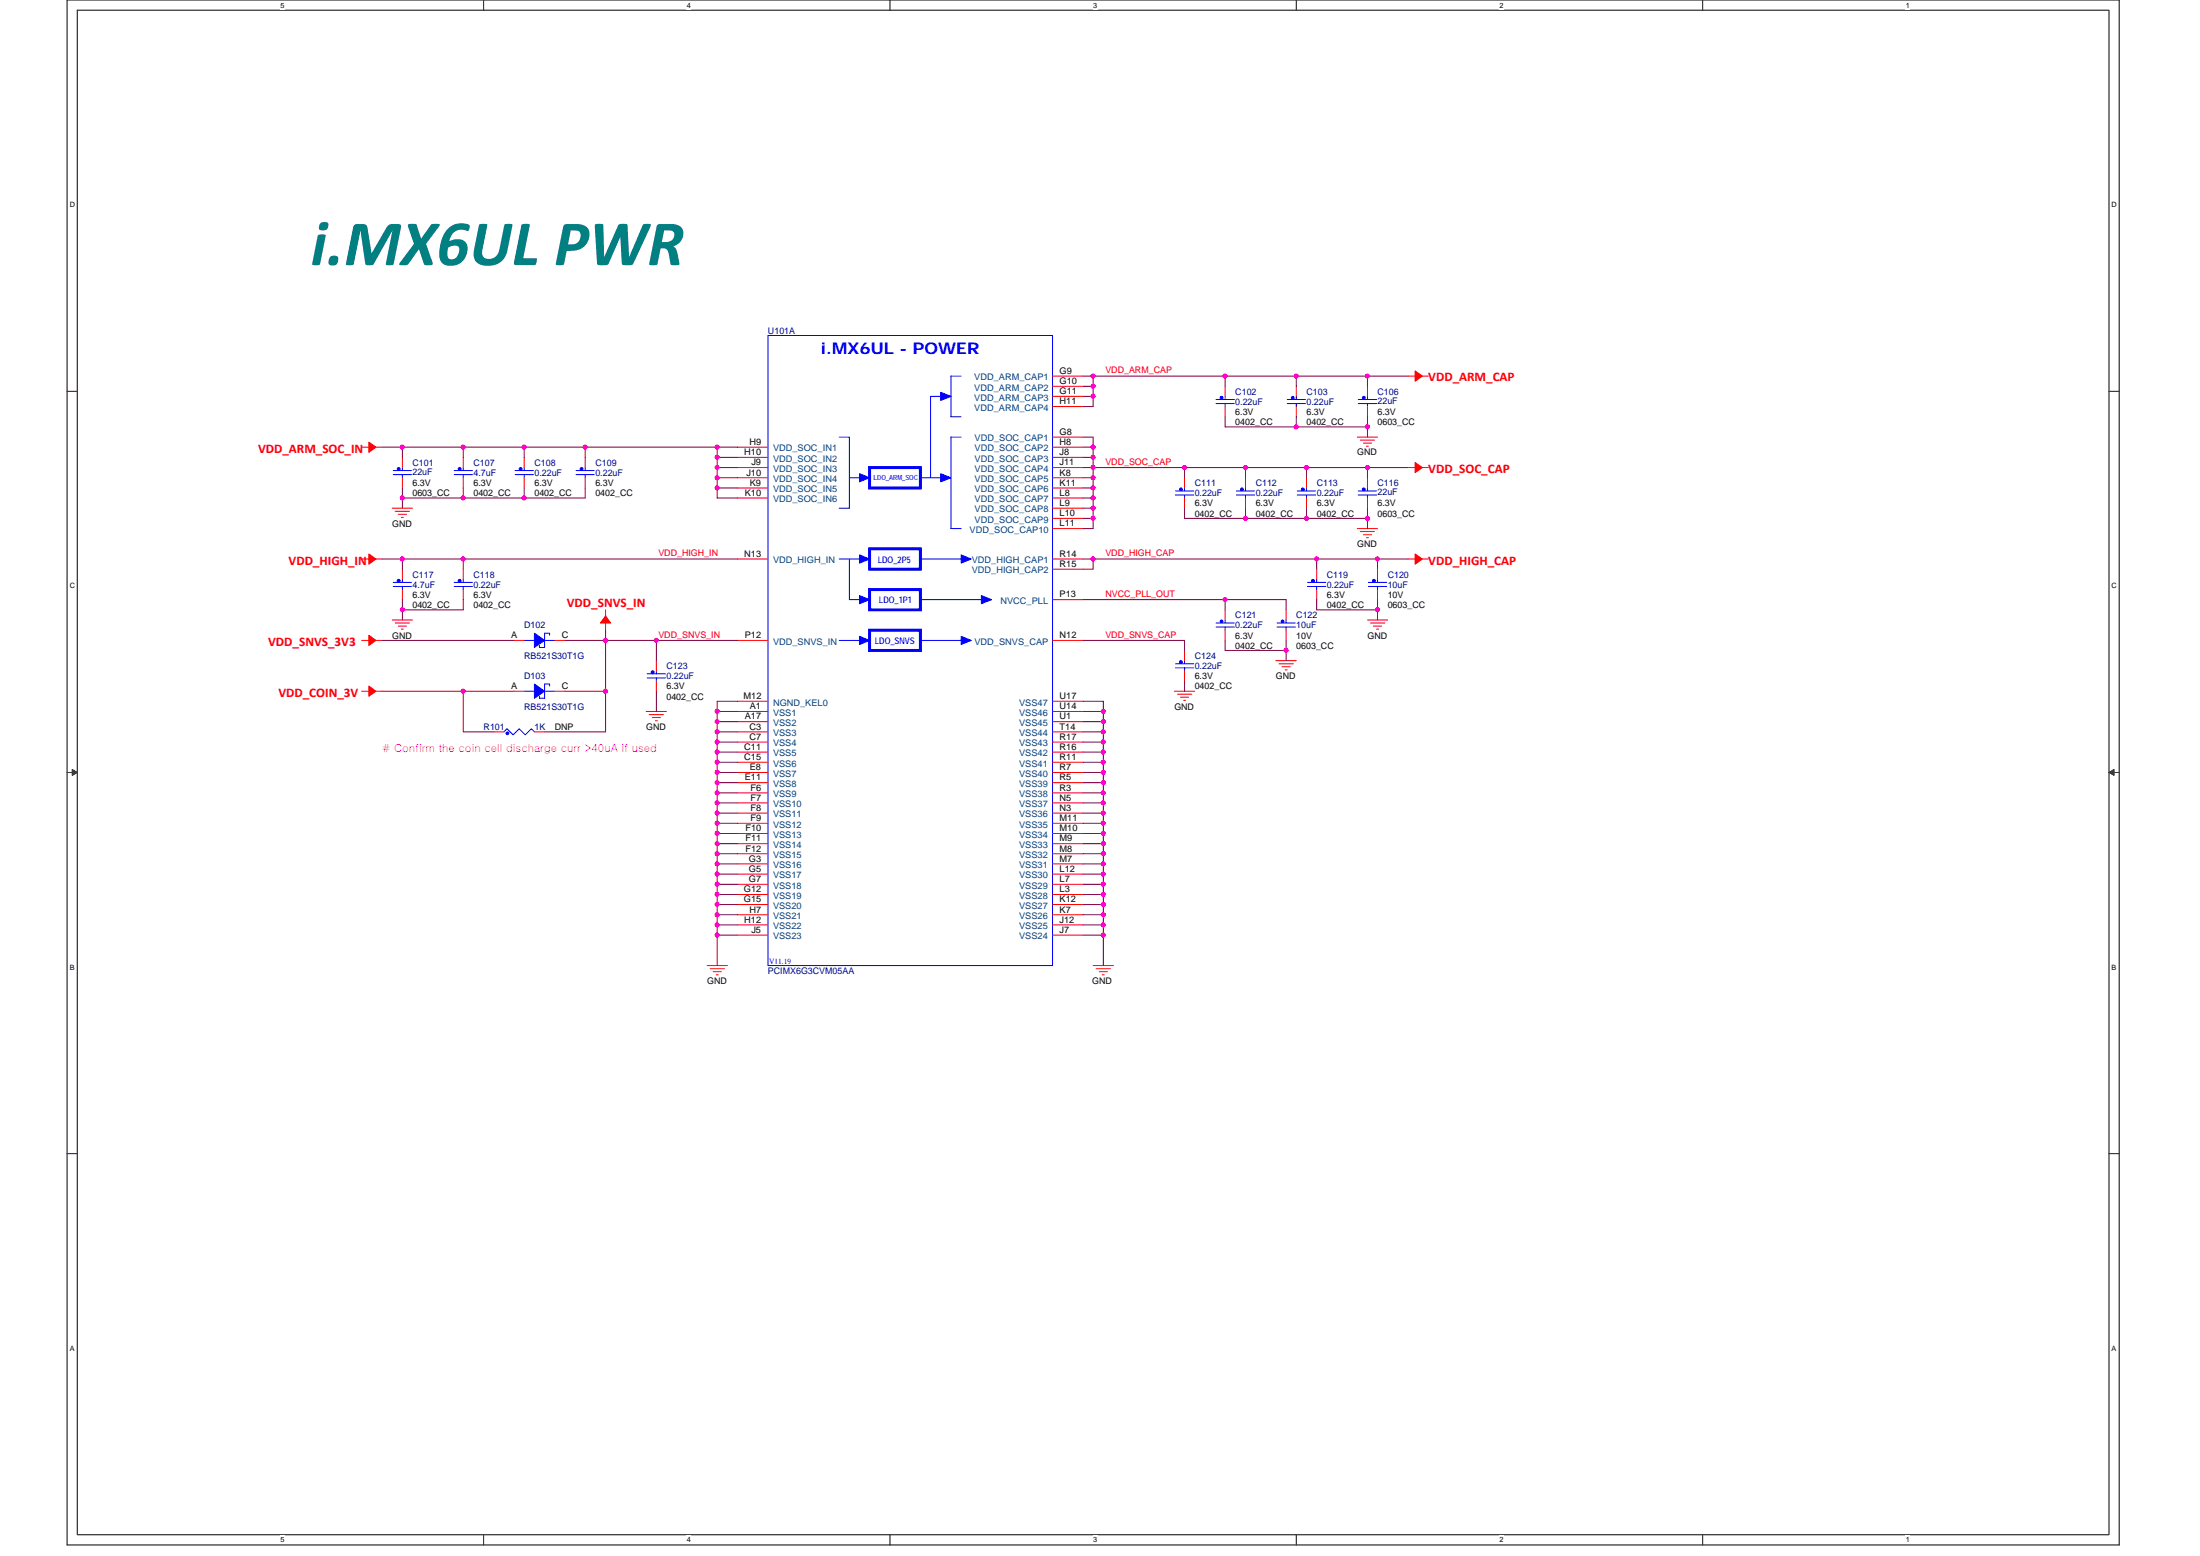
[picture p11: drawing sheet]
<svg xmlns="http://www.w3.org/2000/svg" width="297mm" height="210mm" viewBox="0 0 297 210" stroke-linecap="round" stroke-linejoin="round" font-family="sans-serif">
<path d="M9.1 0h277v208.5h-277zM10.4 1.4h274.4v205.7h-274.4z" fill="none" stroke="#000" stroke-width=".14"/>
<g fill="#fff">
<path d="M37.9 .1h.5v1.1h-.5z"/>
<path d="M37.9 207.3h.5v1.1h-.5z"/>
</g>
<path d="M65.3 0v1.4M65.3 207.1v1.4" fill="none" stroke="#000" stroke-width=".14"/>
<g fill="#fff">
<path d="M92.7 .1h.6v1.1h-.6z"/>
<path d="M92.7 207.3h.6v1.1h-.6z"/>
</g>
<path d="M120.2 0v1.4M120.2 207.1v1.4" fill="none" stroke="#000" stroke-width=".14"/>
<g fill="#fff">
<path d="M147.6 .1h.5v1.1h-.5z"/>
<path d="M147.6 207.3h.5v1.1h-.5z"/>
</g>
<path d="M175 0v1.4M175 207.1v1.4" fill="none" stroke="#000" stroke-width=".14"/>
<g fill="#fff">
<path d="M202.5 .1h.5v1.1h-.5z"/>
<path d="M202.5 207.3h.5v1.1h-.5z"/>
</g>
<path d="M229.9 0v1.4M229.9 207.1v1.4" fill="none" stroke="#000" stroke-width=".14"/>
<g fill="#fff">
<path d="M257.3 .1h.6v1.1h-.6z"/>
<path d="M257.3 207.3h.6v1.1h-.6z"/>
<path d="M9.4 27.1h.7v1.1h-.7z"/>
<path d="M285.1 27.1h.7v1.1h-.7z"/>
<path d="M9.4 78.5h.7v1.1h-.7z"/>
<path d="M285.1 78.5h.7v1.1h-.7z"/>
</g>
<path d="M9.1 52.8h1.3M284.8 52.8h1.3" fill="none" stroke="#000" stroke-width=".14"/>
<g fill="#fff">
<path d="M9.4 130h.7v1.1h-.7z"/>
<path d="M285.1 130h.7v1.1h-.7z"/>
</g>
<path d="M9.1 104.2h1.3M284.8 104.2h1.3" fill="none" stroke="#000" stroke-width=".14"/>
<path d="M9.8 103.8l.6 .4-.6 .4zM284.8 104.2l.6-.4v.8z" fill="#000" stroke="#000" stroke-width=".14"/>
<g fill="#fff">
<path d="M9.4 181.4h.7v1.1h-.7z"/>
<path d="M285.1 181.4h.7v1.1h-.7z"/>
</g>
<path d="M9.1 155.7h1.3M284.8 155.7h1.3" fill="none" stroke="#000" stroke-width=".14"/>
<g fill="none" stroke="#f00" stroke-width=".14">
<path d="M142.1 50.8h4.1M142.1 52.1h4.1M142.1 53.5h4.1M142.1 54.9h4.1M142.1 59h4.1M165.4 52.1v1.4M165.4 54.9v1.3M175 52.1v1.4M175 54.9v1.3M183.3 59h2.7M183.7 59.4h1.9M184.1 59.8h1.1"/>
<path d="M184.6 52.1v1.4M184.6 54.9v1.3M190.1 50.8h1M191.3 50.8h1.5M48.8 60.3h1.6M48.8 75.4h1.6M50.6 60.3h1M50.6 75.4h1M53 68.6h2.7M53.4 69h1.9M53.8 69.4h1.1M54.2 69.8h.3"/>
<path d="M54.3 61.7v1.4M54.3 64.5v1.3M54.3 76.8v1.4M54.3 79.6v1.3M62.5 61.7v1.4M62.5 64.5v1.3M62.5 76.8v1.4M62.5 79.6v1.3M70.8 61.7v1.4M70.8 64.5v1.3M79 61.7v1.4M79 64.5v1.3"/>
<path d="M99.6 67.2h4.1M99.6 61.7h4.1M99.6 65.8h4.1M99.6 63.1h4.1M99.6 75.4h4.1M99.6 64.5h4.1M99.6 60.3h4.1M142.1 60.3h4.1M142.1 61.7h4.1M142.1 64.5h4.1M142.1 75.4h4.1M142.1 67.2h4.1"/>
<path d="M142.1 68.6h4.1M142.1 70h4.1M142.1 63.1h4.1M142.1 71.3h4.1M142.1 65.8h4.1M142.1 76.8h4.1M159.9 64.5v1.3M159.9 67.2v1.4M168.2 64.5v1.3M168.2 67.2v1.4M176.4 64.5v1.3M176.4 67.2v1.4"/>
<path d="M177.8 76.8v1.4M177.8 79.6v1.3M183.3 71.3h2.7M183.7 71.7h1.9M184.1 72.2h1.1M184.5 60.2h.3M184.5 72.6h.3M184.6 64.5v1.3M184.6 67.2v1.4M186 76.8v1.4M186 79.6v1.3M190.1 63.1h1"/>
<path d="M190.1 75.4h1M191.3 63.1h1.5M191.3 75.4h1.5M48.8 86.4h1.6M48.8 93.3h1.6M50.6 86.4h1M50.6 93.3h1M53 83.7h2.7M53.4 84.1h1.9M53.8 84.5h1.1M54.2 84.9h.3M66.7 98.8h1.3"/>
<path d="M69.4 93.3h1.4M69.4 86.4h1.4M72.2 98.8h1.3M74.9 93.3h1.4M74.9 86.4h1.4M81.8 84.1v.9M81.8 82.3v1.5M87.2 96h2.8M87.6 96.4h2M88.1 96.8h1.1M88.5 97.3h.2M88.6 89.2v1.3"/>
<path d="M88.6 91.9v1.4M99.6 96h4.1M99.6 98.8h4.1M99.6 97.4h4.1M99.6 86.4h4.1M99.6 94.6h4.1M142.1 97.4h4.1M142.1 80.9h4.1M142.1 98.8h4.1M142.1 96h4.1M142.1 94.6h4.1M142.1 86.4h4.1"/>
<path d="M158.6 93.3h2.7M159 93.7h1.9M159.4 94.1h1.1M159.8 94.5h.3M159.9 87.8v1.4M159.9 90.5v1.4M165.4 82.3v1.4M165.4 85v1.4M172.3 89.2h2.7M172.7 89.6h1.9M173.1 90h1.1M173.5 90.4h.3"/>
<path d="M173.6 82.3v1.4M173.6 85v1.4M184.6 83.7h2.8M185 84.1h2M185.4 84.5h1.1M185.9 84.9h.2M99.6 116.6h4.1M99.6 100.1h4.1M99.6 108.4h4.1M99.6 119.3h4.1M99.6 109.7h4.1M99.6 111.1h4.1"/>
<path d="M99.6 112.5h4.1M99.6 101.5h4.1M99.6 113.9h4.1M99.6 115.2h4.1M99.6 102.9h4.1M99.6 118h4.1M99.6 107h4.1M99.6 104.2h4.1M99.6 105.6h4.1M142.1 109.7h4.1M142.1 107h4.1M142.1 108.4h4.1"/>
<path d="M142.1 105.6h4.1M142.1 119.3h4.1M142.1 116.6h4.1M142.1 104.2h4.1M142.1 115.2h4.1M142.1 113.9h4.1M142.1 112.5h4.1M142.1 111.1h4.1M142.1 102.9h4.1M142.1 118h4.1M142.1 101.5h4.1M142.1 100.1h4.1"/>
<path d="M95.5 130.3h2.7M95.9 130.7h1.9M96.3 131.1h1.1M96.7 131.6h.3M99.6 126.2h4.1M99.6 123.4h4.1M99.6 120.7h4.1M99.6 124.8h4.1M99.6 122.1h4.1M142.1 120.7h4.1M142.1 124.8h4.1M142.1 122.1h4.1"/>
<path d="M142.1 126.2h4.1M142.1 123.4h4.1M147.6 130.3h2.7M148 130.7h1.9M148.4 131.1h1.1M148.8 131.6h.3"/>
</g>
<g fill="#f00" stroke="#f00" stroke-width=".14">
<path d="M49.8 59.7l1 .6-1 .7z" fill-rule="evenodd"/>
<path d="M49.8 74.8l1 .6-1 .7z" fill-rule="evenodd"/>
<path d="M49.8 85.7l1 .7-1 .7z" fill-rule="evenodd"/>
<path d="M191.1 50.1l.9 .7-.9 .6z" fill-rule="evenodd"/>
<path d="M191.1 62.4l.9 .7-.9 .7z" fill-rule="evenodd"/>
<path d="M191.1 74.8l.9 .6-.9 .7z" fill-rule="evenodd"/>
<path d="M81.8 83.1l.6 1h-1.3z" fill-rule="evenodd"/>
<path d="M49.8 92.6l1 .7-1 .7z" fill-rule="evenodd"/>
</g>
<g fill="none" stroke="#00f" stroke-width=".14">
<path d="M103.7 45.3h38.4v85h-38.4zM113.3 59h1.4v9.6h-1.4M128.4 53.5h-2.8v11M129.8 50.8h-1.4v5.4h1.4M129.8 59h-1.4v12.3h1.4M164.2 54.5h2.5M164.2 53.9h2.5M165.4 53.5v.4M165.4 54.5v.4M173.8 54.5h2.5M173.8 53.9h2.5M175 53.5v.4"/>
<path d="M175 54.5v.4M183.4 54.5h2.5M183.4 53.9h2.5M184.6 53.5v.4M184.6 54.5v.4M53.1 64.1h2.5M53.1 63.5h2.5M53.1 79.1h2.5M53.1 78.6h2.5M54.3 64.1v.4M54.3 79.1v.5M54.3 63.1v.4"/>
<path d="M54.3 78.2v.4M61.3 64.1h2.5M61.3 63.5h2.5M61.3 79.1h2.5M61.3 78.6h2.5M62.5 64.1v.4M62.5 63.1v.4M62.5 79.1v.5M62.5 78.2v.4M69.6 64.1h2.4M69.6 63.5h2.4M70.8 64.1v.4"/>
<path d="M70.8 63.1v.4M77.8 64.1h2.4M77.8 63.5h2.4M79 64.1v.4M79 63.1v.4M113.3 75.4h4M114.7 64.5h2.7M114.7 75.4v5.5h2.7M124.3 75.4h6.7M124.3 64.5h4.1M158.7 66.8h2.5M158.7 66.3h2.5"/>
<path d="M159.9 66.8v.4M159.9 65.8v.5M166.9 66.8h2.5M166.9 66.3h2.5M168.2 66.8v.4M168.2 65.8v.5M175.2 66.8h2.4M175.2 66.3h2.4M176.4 66.8v.4M176.4 65.8v.5M176.5 79.1h2.5M176.5 78.6h2.5"/>
<path d="M177.8 79.1v.5M177.8 78.2v.4M183.4 66.8h2.5M183.4 66.3h2.5M184.6 65.8v.5M184.6 66.8v.4M184.8 79.1h2.4M184.8 78.6h2.4M186 79.1v.5M186 78.2v.4M68 98.8l.4-.5 .9 .9 .8-.9 .8 .9 .9-.9 .4 .5M70.8 93.3h1.4"/>
<path d="M70.8 86.4h1.4M73.5 93.3h1.4M73.5 86.4h1.4M74.2 92.6v-.3h-.7v1.9h-.7v-.2M74.2 85.7v-.3h-.7v2h-.7v-.3M87.4 91.5h2.4M87.4 90.9h2.4M88.6 91.5v.4M88.6 90.5v.4M113.3 86.4h4.1M124.3 80.9h9.6M124.3 86.4h6.8"/>
<path d="M158.7 90.1h2.5M158.7 89.6h2.5M159.9 90.1v.4M159.9 89.2v.4M164.2 84.6h2.5M164.2 84.1h2.5M165.4 83.7v.4M165.4 84.6v.4M172.4 84.6h2.5M172.4 84.1h2.5M173.6 83.7v.4M173.6 84.6v.4"/>
</g>
<g fill="#00f" stroke="#00f" stroke-width=".14">
<path d="M116.1 63.9l1.3 .6-1.3 .5z" fill-rule="evenodd"/>
<path d="M127 52.9l1.4 .6-1.4 .5z" fill-rule="evenodd"/>
<path d="M127 63.9l1.4 .6-1.4 .5z" fill-rule="evenodd"/>
<path d="M116.1 74.9l1.3 .5-1.3 .6z" fill-rule="evenodd"/>
<path d="M129.8 74.9l1.3 .5-1.3 .6z" fill-rule="evenodd"/>
<path d="M116.1 80.4l1.3 .5-1.3 .6z" fill-rule="evenodd"/>
<path d="M132.5 80.4l1.4 .5-1.4 .6z" fill-rule="evenodd"/>
<path d="M116.1 85.9l1.3 .5-1.3 .6z" fill-rule="evenodd"/>
<path d="M129.8 85.9l1.3 .5-1.3 .6z" fill-rule="evenodd"/>
<path d="M53.7 63.2h.3v.2h-.3z" fill-rule="evenodd"/>
<path d="M174.4 53.5h.3v.3h-.3z" fill-rule="evenodd"/>
<path d="M88 90.6h.3v.2h-.3z" fill-rule="evenodd"/>
<path d="M53.7 78.2h.3v.3h-.3z" fill-rule="evenodd"/>
<path d="M184 65.9h.3v.3h-.3z" fill-rule="evenodd"/>
<path d="M159.3 89.2h.3v.3h-.3z" fill-rule="evenodd"/>
<path d="M72.2 92.3l1.3 1-1.3 .9z" fill-rule="evenodd"/>
<path d="M164.8 53.5h.3v.3h-.3z" fill-rule="evenodd"/>
<path d="M72.2 85.4l1.3 1-1.3 1z" fill-rule="evenodd"/>
<path d="M177.1 78.2h.3v.3h-.3z" fill-rule="evenodd"/>
<path d="M175.8 65.9h.2v.3h-.2z" fill-rule="evenodd"/>
<circle cx="70.3" cy="63.3" r=".19"/>
<circle cx="159.4" cy="66" r=".19"/>
<circle cx="167.7" cy="66" r=".19"/>
<circle cx="164.9" cy="83.9" r=".19"/>
<circle cx="185.5" cy="78.4" r=".19"/>
<circle cx="173.2" cy="83.9" r=".19"/>
<circle cx="62.1" cy="63.3" r=".19"/>
<circle cx="78.5" cy="63.3" r=".19"/>
<circle cx="184.1" cy="53.7" r=".2"/>
<circle cx="62.1" cy="78.4" r=".19"/>
<circle cx="68.5" cy="99" r=".19"/>
</g>
<path d="M117.4 63.1h6.9v2.7h-6.9zM117.4 74.1h6.9v2.7h-6.9zM117.4 79.6h6.9v2.7h-6.9zM117.4 85h6.9v2.8h-6.9z" fill="none" stroke="#00f" stroke-width=".4"/>
<g fill="none" stroke="#800040" stroke-width=".14">
<path d="M146.2 53.5h1.4M146.2 59h1.4v2.7M146.2 50.8h1.4M146.2 52.1h1.4v1.4M147.6 50.8h17.8M147.6 50.8v1.3M147.6 53.5v1.4h-1.4M165.4 50.8h9.6M165.4 56.2v1.4h9.6M165.4 50.8v1.3M175 57.6h9.6M175 50.8h9.6"/>
<path d="M175 56.2v1.4M175 50.8v1.3M184.6 57.6v1.4M184.6 50.8v1.3M184.6 56.2v1.4M184.6 50.8h5.5M51.6 60.3h2.7M51.6 75.4h2.7M54.3 67.2h8.2M54.3 65.8v1.4M54.3 60.3h8.2M54.3 67.2v1.4"/>
<path d="M54.3 60.3v1.4M54.3 75.4h8.2M54.3 75.4v1.4M62.5 65.8v1.4M62.5 75.4h37.1M62.5 60.3h8.3M62.5 67.2h8.3M62.5 60.3v1.4M62.5 75.4v1.4M70.8 60.3h8.2M70.8 60.3v1.4M70.8 65.8v1.4"/>
<path d="M79 60.3v1.4M79 65.8v1.4h-8.2M79 60.3h17.8M96.8 63.1h2.8M96.8 64.5h2.8M96.8 65.8h2.8M96.8 61.7v1.4M96.8 63.1v1.4M96.8 64.5v1.3M96.8 65.8v1.4h2.8M96.8 60.3h2.8M96.8 61.7h2.8"/>
<path d="M96.8 60.3v1.4M146.2 65.8h1.4M146.2 67.2h1.4M146.2 68.6h1.4M146.2 70h1.4M146.2 63.1h1.4v1.4M146.2 60.3h1.4M146.2 64.5h1.4M146.2 75.4h1.4M146.2 61.7h1.4M147.6 61.7v1.4h12.3M147.6 65.8v1.4"/>
<path d="M147.6 67.2v1.4M147.6 68.6v1.4M147.6 70v1.3h-1.4M147.6 64.5v1.3M159.9 63.1h8.3M159.9 63.1v1.4M159.9 68.6v1.4h8.3M168.2 63.1h8.2M168.2 70h8.2M168.2 63.1v1.4M168.2 68.6v1.4M176.4 63.1v1.4"/>
<path d="M176.4 63.1h8.2M176.4 68.6v1.4M176.4 70h8.2M177.8 75.4h-30.2v1.4h-1.4M184.6 63.1v1.4M184.6 68.6v2.7M184.6 63.1h5.5M186 75.4h-8.2v1.4M190.1 75.4h-4.1v1.4M51.6 86.4h17.8M51.6 93.3h10.9M54.3 80.9v1.4"/>
<path d="M54.3 82.3v1.4M62.5 93.3v5.5h4.2M62.5 80.9v1.4h-8.2M62.5 93.3h6.9M76.3 93.3h5.5M76.3 86.4h5.5M81.8 86.4v6.9M81.8 85v1.4M81.8 93.3v5.5h-8.3M81.8 86.4h6.8M88.6 86.4h11M88.6 86.4v2.8"/>
<path d="M88.6 93.3v2.7M96.8 96h2.8M96.8 97.4h2.8M96.8 98.8h2.8M96.8 96v1.4M96.8 97.4v1.4M96.8 98.8v1.3M99.6 94.6h-2.8v1.4M146.2 80.9h19.2M146.2 86.4h13.7v1.4M146.2 94.6h2.8v1.4M146.2 96h2.8"/>
<path d="M146.2 97.4h2.8M146.2 98.8h2.8M149 96v1.4M149 97.4v1.4M149 98.8v1.3M159.9 91.9v1.4M165.4 80.9h8.2v1.4M165.4 80.9v1.4M165.4 86.4v1.4h8.2M173.6 86.4v1.4M173.6 87.8v1.4M177.8 80.9v1.4h8.2"/>
<path d="M186 80.9v1.4M186 82.3v1.4M96.8 100.1h2.8M96.8 101.5h2.8M96.8 104.2h2.8M96.8 105.6h2.8M96.8 107h2.8M96.8 108.4h2.8M96.8 109.7h2.8M96.8 111.1h2.8M96.8 115.2h2.8M96.8 116.6h2.8"/>
<path d="M96.8 118h2.8M96.8 119.3h2.8M96.8 100.1v1.4M96.8 101.5v1.4M96.8 102.9v1.3M96.8 104.2v1.4M96.8 105.6v1.4M96.8 107v1.4M96.8 108.4v1.3M96.8 109.7v1.4M96.8 111.1v1.4M96.8 112.5v1.4"/>
<path d="M96.8 113.9v1.3M96.8 115.2v1.4M96.8 116.6v1.4M96.8 118v1.3M96.8 119.3v1.4M96.8 102.9h2.8M96.8 112.5h2.8M96.8 113.9h2.8M146.2 100.1h2.8M146.2 101.5h2.8M146.2 102.9h2.8M146.2 104.2h2.8"/>
<path d="M146.2 105.6h2.8M146.2 107h2.8M146.2 108.4h2.8M146.2 109.7h2.8M146.2 111.1h2.8M146.2 112.5h2.8M146.2 113.9h2.8M146.2 115.2h2.8M146.2 116.6h2.8M146.2 118h2.8M146.2 119.3h2.8M149 100.1v1.4"/>
<path d="M149 101.5v1.4M149 102.9v1.3M149 104.2v1.4M149 105.6v1.4M149 107v1.4M149 108.4v1.3M149 109.7v1.4M149 111.1v1.4M149 112.5v1.4M149 113.9v1.3M149 115.2v1.4M149 116.6v1.4"/>
<path d="M149 118v1.3M149 119.3v1.4M96.8 124.8h2.8M96.8 120.7h2.8M96.8 122.1h2.8M96.8 123.4h2.8M96.8 126.2h2.8M96.8 120.7v1.4M96.8 122.1v1.3M96.8 123.4v1.4M96.8 124.8v1.4M96.8 126.2v4.1"/>
<path d="M146.2 124.8h2.8M146.2 120.7h2.8M146.2 122.1h2.8M146.2 123.4h2.8M146.2 126.2h2.8M149 120.7v1.4M149 122.1v1.3M149 123.4v1.4M149 124.8v1.4M149 126.2v4.1"/>
</g>
<g fill="#f0f" stroke="#f0f" stroke-width=".14">
<circle cx="186" cy="75.4" r=".27"/>
<circle cx="165.4" cy="80.9" r=".27"/>
<circle cx="184.6" cy="57.6" r=".27"/>
<circle cx="175" cy="57.6" r=".27"/>
<circle cx="184.6" cy="50.7" r=".27"/>
<circle cx="175" cy="50.7" r=".27"/>
<circle cx="96.8" cy="96" r=".27"/>
<circle cx="96.8" cy="97.4" r=".27"/>
<circle cx="96.8" cy="98.8" r=".27"/>
<circle cx="96.8" cy="100.1" r=".27"/>
<circle cx="96.8" cy="101.5" r=".27"/>
<circle cx="96.8" cy="102.9" r=".27"/>
<circle cx="96.8" cy="105.6" r=".27"/>
<circle cx="96.8" cy="104.2" r=".27"/>
<circle cx="96.8" cy="107" r=".27"/>
<circle cx="62.5" cy="75.4" r=".27"/>
<circle cx="96.8" cy="108.3" r=".27"/>
<circle cx="96.8" cy="109.7" r=".27"/>
<circle cx="96.8" cy="111.1" r=".27"/>
<circle cx="165.4" cy="50.7" r=".27"/>
<circle cx="147.6" cy="50.7" r=".27"/>
<circle cx="96.8" cy="112.5" r=".27"/>
<circle cx="96.8" cy="113.8" r=".27"/>
<circle cx="96.8" cy="115.2" r=".27"/>
<circle cx="96.8" cy="116.6" r=".27"/>
<circle cx="96.8" cy="117.9" r=".27"/>
<circle cx="96.8" cy="119.3" r=".27"/>
<circle cx="159.9" cy="63.1" r=".27"/>
<circle cx="147.6" cy="63.1" r=".27"/>
<circle cx="147.6" cy="67.2" r=".27"/>
<circle cx="147.6" cy="65.8" r=".27"/>
<circle cx="147.6" cy="68.6" r=".27"/>
<circle cx="147.6" cy="69.9" r=".27"/>
<circle cx="54.3" cy="75.4" r=".27"/>
<circle cx="88.6" cy="86.4" r=".27"/>
<circle cx="54.3" cy="82.3" r=".27"/>
<circle cx="184.6" cy="63.1" r=".27"/>
<circle cx="176.4" cy="63.1" r=".27"/>
<circle cx="168.2" cy="63.1" r=".27"/>
<circle cx="184.6" cy="69.9" r=".27"/>
<circle cx="176.4" cy="69.9" r=".27"/>
<circle cx="168.2" cy="69.9" r=".27"/>
<circle cx="62.5" cy="60.3" r=".27"/>
<circle cx="54.3" cy="60.3" r=".27"/>
<circle cx="96.8" cy="61.7" r=".27"/>
<circle cx="96.8" cy="63.1" r=".27"/>
<circle cx="96.8" cy="64.5" r=".27"/>
<circle cx="96.8" cy="65.8" r=".27"/>
<circle cx="54.3" cy="67.2" r=".27"/>
<circle cx="96.8" cy="60.3" r=".27"/>
<circle cx="79" cy="60.3" r=".27"/>
<circle cx="70.8" cy="60.3" r=".27"/>
<circle cx="62.5" cy="67.2" r=".27"/>
<circle cx="70.8" cy="67.2" r=".27"/>
<circle cx="81.7" cy="86.4" r=".27"/>
<circle cx="96.8" cy="124.8" r=".27"/>
<circle cx="96.8" cy="120.7" r=".27"/>
<circle cx="96.8" cy="122.1" r=".27"/>
<circle cx="96.8" cy="123.4" r=".27"/>
<circle cx="96.8" cy="126.2" r=".27"/>
<circle cx="147.6" cy="60.3" r=".27"/>
<circle cx="147.6" cy="64.5" r=".27"/>
<circle cx="186" cy="82.3" r=".27"/>
<circle cx="149" cy="124.8" r=".27"/>
<circle cx="149" cy="120.7" r=".27"/>
<circle cx="149" cy="122.1" r=".27"/>
<circle cx="149" cy="123.4" r=".27"/>
<circle cx="149" cy="126.2" r=".27"/>
<circle cx="149" cy="96" r=".27"/>
<circle cx="149" cy="97.4" r=".27"/>
<circle cx="149" cy="98.8" r=".27"/>
<circle cx="149" cy="100.1" r=".27"/>
<circle cx="149" cy="101.5" r=".27"/>
<circle cx="149" cy="102.9" r=".27"/>
<circle cx="149" cy="105.6" r=".27"/>
<circle cx="149" cy="104.2" r=".27"/>
<circle cx="149" cy="107" r=".27"/>
<circle cx="149" cy="108.3" r=".27"/>
<circle cx="149" cy="109.7" r=".27"/>
<circle cx="149" cy="111.1" r=".27"/>
<circle cx="149" cy="112.5" r=".27"/>
<circle cx="149" cy="113.8" r=".27"/>
<circle cx="149" cy="115.2" r=".27"/>
<circle cx="149" cy="116.6" r=".27"/>
<circle cx="149" cy="117.9" r=".27"/>
<circle cx="149" cy="119.3" r=".27"/>
<circle cx="173.6" cy="87.8" r=".27"/>
<circle cx="81.7" cy="93.3" r=".27"/>
<circle cx="62.5" cy="93.3" r=".27"/>
<circle cx="147.6" cy="75.4" r=".27"/>
<circle cx="177.8" cy="75.4" r=".27"/>
<circle cx="147.6" cy="61.7" r=".27"/>
<circle cx="147.6" cy="52.1" r=".27"/>
<circle cx="147.6" cy="53.5" r=".27"/>
</g>
<text font-size="8.8" fill="#008080" x="42" y="35.8">i.MX6UL PWR</text>
<text font-size="2.2" fill="#00f" x="110.8" y="47.8">i.MX6UL - POWER</text>
<g font-size="1.8" fill="#f00">
<text x="192.8" y="51.5">VDD_ARM_CAP</text>
<text x="34.8" y="61.1">VDD_ARM_SOC_IN</text>
<text x="192.8" y="63.8">VDD_SOC_CAP</text>
<text x="39" y="76.2">VDD_HIGH_IN</text>
<text x="192.8" y="76.2">VDD_HIGH_CAP</text>
<text x="76.5" y="81.9">VDD_SNVS_IN</text>
<text x="36.2" y="87.1">VDD_SNVS_3V3</text>
<text x="37.6" y="94">VDD_COIN_3V</text>
</g>
<text font-size="1.5" fill="#f0f" x="51.6" y="101.4"># Confirm the coin cell discharge curr &gt;40uA if used</text>
<g font-size="1.2" fill="#000080">
<text x="103.7" y="45">U101A</text>
<text x="166.8" y="53.3">C102</text>
<text x="176.4" y="53.3">C103</text>
<text x="186" y="53.3">C106</text>
<text x="166.8" y="54.6">0.22uF</text>
<text x="176.4" y="54.6">0.22uF</text>
<text x="186" y="54.5">22uF</text>
<text x="55.7" y="62.8">C101</text>
<text x="55.7" y="64.1">22uF</text>
<text x="63.9" y="62.8">C107</text>
<text x="63.9" y="64.2">4.7uF</text>
<text x="72.2" y="62.8">C108</text>
<text x="72.2" y="64.2">0.22uF</text>
<text x="80.4" y="62.8">C109</text>
<text x="80.4" y="64.2">0.22uF</text>
<text x="161.3" y="65.6">C111</text>
<text x="169.5" y="65.6">C112</text>
<text x="177.8" y="65.6">C113</text>
<text x="186" y="65.6">C116</text>
<text x="161.3" y="67">0.22uF</text>
<text x="169.5" y="67">0.22uF</text>
<text x="177.8" y="67">0.22uF</text>
<text x="186" y="66.8">22uF</text>
<text x="55.7" y="77.9">C117</text>
<text x="63.9" y="77.9">C118</text>
<text x="179.1" y="77.9">C119</text>
<text x="187.4" y="77.9">C120</text>
<text x="55.7" y="79.3">4.7uF</text>
<text x="63.9" y="79.3">0.22uF</text>
<text x="166.8" y="83.4">C121</text>
<text x="175" y="83.4">C122</text>
<text x="179.1" y="79.3">0.22uF</text>
<text x="187.4" y="79.3">10uF</text>
<text x="70.8" y="84.8">D102</text>
<text x="70.8" y="88.9">RB521S30T1G</text>
<text x="161.3" y="88.9">C124</text>
<text x="166.8" y="84.8">0.22uF</text>
<text x="175" y="84.8">10uF</text>
<text x="70.8" y="91.7">D103</text>
<text x="70.8" y="95.8">RB521S30T1G</text>
<text x="90" y="90.3">C123</text>
<text x="90" y="91.7">0.22uF</text>
<text x="161.3" y="90.3">0.22uF</text>
<text x="65.3" y="98.5">R101</text>
<text x="72.2" y="98.5">1K</text>
<text x="103.7" y="131.4">PCIMX6G3CVM05AA</text>
</g>
<g font-size="1.2" fill="#004080">
<text x="131.5" y="51.3">VDD_ARM_CAP1</text>
<text x="131.5" y="52.7">VDD_ARM_CAP2</text>
<text x="131.5" y="54.1">VDD_ARM_CAP3</text>
<text x="131.5" y="55.4">VDD_ARM_CAP4</text>
<text x="131.6" y="59.6">VDD_SOC_CAP1</text>
<text x="104.4" y="62.3">VDD_SOC_IN2</text>
<text x="104.4" y="63.7">VDD_SOC_IN3</text>
<text x="104.4" y="65">VDD_SOC_IN4</text>
<text x="104.4" y="60.9">VDD_SOC_IN1</text>
<text x="131.6" y="60.9">VDD_SOC_CAP2</text>
<text x="131.6" y="62.3">VDD_SOC_CAP3</text>
<text x="131.6" y="65">VDD_SOC_CAP5</text>
<text x="131.6" y="63.7">VDD_SOC_CAP4</text>
<text x="104.4" y="67.8">VDD_SOC_IN6</text>
<text x="104.4" y="66.4">VDD_SOC_IN5</text>
<text x="130.9" y="71.9">VDD_SOC_CAP10</text>
<text x="131.6" y="67.8">VDD_SOC_CAP7</text>
<text x="131.6" y="69.2">VDD_SOC_CAP8</text>
<text x="131.6" y="70.5">VDD_SOC_CAP9</text>
<text x="131.6" y="66.4">VDD_SOC_CAP6</text>
<text x="104.4" y="76">VDD_HIGH_IN</text>
<text x="131.2" y="76">VDD_HIGH_CAP1</text>
<text x="131.2" y="77.4">VDD_HIGH_CAP2</text>
<text x="135.1" y="81.5">NVCC_PLL</text>
<text x="104.4" y="87">VDD_SNVS_IN</text>
<text x="131.6" y="87">VDD_SNVS_CAP</text>
<text x="104.4" y="95.2">NGND_KEL0</text>
<text x="137.6" y="95.2">VSS47</text>
<text x="104.4" y="96.6">VSS1</text>
<text x="104.4" y="99.3">VSS3</text>
<text x="104.4" y="100.7">VSS4</text>
<text x="104.4" y="98">VSS2</text>
<text x="137.6" y="98">VSS45</text>
<text x="137.6" y="99.3">VSS44</text>
<text x="137.6" y="96.6">VSS46</text>
<text x="137.6" y="100.7">VSS43</text>
<text x="104.4" y="102.1">VSS5</text>
<text x="104.4" y="103.4">VSS6</text>
<text x="104.4" y="107.6">VSS9</text>
<text x="104.4" y="104.8">VSS7</text>
<text x="104.4" y="106.2">VSS8</text>
<text x="137.6" y="107.6">VSS38</text>
<text x="137.6" y="106.2">VSS39</text>
<text x="137.6" y="104.8">VSS40</text>
<text x="137.6" y="103.4">VSS41</text>
<text x="137.6" y="102.1">VSS42</text>
<text x="104.4" y="108.9">VSS10</text>
<text x="104.4" y="110.3">VSS11</text>
<text x="104.4" y="111.7">VSS12</text>
<text x="104.4" y="113.1">VSS13</text>
<text x="137.6" y="110.3">VSS36</text>
<text x="137.6" y="108.9">VSS37</text>
<text x="137.6" y="113.1">VSS34</text>
<text x="137.6" y="111.7">VSS35</text>
<text x="104.4" y="117.2">VSS16</text>
<text x="104.4" y="119.9">VSS18</text>
<text x="104.4" y="114.4">VSS14</text>
<text x="104.4" y="115.8">VSS15</text>
<text x="104.4" y="118.5">VSS17</text>
<text x="137.6" y="119.9">VSS29</text>
<text x="137.6" y="117.2">VSS31</text>
<text x="137.6" y="115.8">VSS32</text>
<text x="137.6" y="114.4">VSS33</text>
<text x="137.6" y="118.5">VSS30</text>
<text x="104.4" y="124">VSS21</text>
<text x="104.4" y="121.3">VSS19</text>
<text x="104.4" y="125.4">VSS22</text>
<text x="104.4" y="122.6">VSS20</text>
<text x="137.6" y="121.3">VSS28</text>
<text x="137.6" y="125.4">VSS25</text>
<text x="137.6" y="122.6">VSS27</text>
<text x="137.6" y="124">VSS26</text>
<text x="104.4" y="126.8">VSS23</text>
<text x="137.6" y="126.8">VSS24</text>
</g>
<g font-size="1.2">
<text x="143.1" y="50.5">G9</text>
<text x="143.1" y="51.8">G10</text>
<text x="143.1" y="53.2">G11</text>
<text x="143.1" y="58.7">G8</text>
<text x="143.1" y="54.6">H11</text>
<text x="166.8" y="57.4">0402_CC</text>
<text x="166.8" y="56">6.3V</text>
<text x="176.4" y="57.4">0402_CC</text>
<text x="176.4" y="56">6.3V</text>
<text x="186" y="57.4">0603_CC</text>
<text x="186" y="56">6.3V</text>
<text x="55.7" y="65.6">6.3V</text>
<text x="63.9" y="65.6">6.3V</text>
<text x="72.2" y="65.6">6.3V</text>
<text x="80.4" y="65.6">6.3V</text>
<text x="100.5" y="61.4">H10</text>
<text x="100.8" y="64.2">J10</text>
<text x="101.2" y="60">H9</text>
<text x="101.2" y="65.6">K9</text>
<text x="101.4" y="62.8">J9</text>
<text x="143.1" y="60">H8</text>
<text x="143.1" y="61.4">J8</text>
<text x="143.1" y="64.2">K8</text>
<text x="143.1" y="62.8">J11</text>
<text x="143.1" y="65.6">K11</text>
<text x="183.3" y="61.5">GND</text>
<text x="53" y="71.1">GND</text>
<text x="55.7" y="67">0603_CC</text>
<text x="63.9" y="67">0402_CC</text>
<text x="72.2" y="67">0402_CC</text>
<text x="80.4" y="67">0402_CC</text>
<text x="100.6" y="66.9">K10</text>
<text x="143.1" y="66.9">L8</text>
<text x="143.1" y="68.3">L9</text>
<text x="143.1" y="69.7">L10</text>
<text x="143.1" y="71">L11</text>
<text x="161.3" y="69.7">0402_CC</text>
<text x="161.3" y="68.3">6.3V</text>
<text x="169.5" y="69.7">0402_CC</text>
<text x="169.5" y="68.3">6.3V</text>
<text x="177.8" y="69.7">0402_CC</text>
<text x="177.8" y="68.3">6.3V</text>
<text x="186" y="69.7">0603_CC</text>
<text x="186" y="68.3">6.3V</text>
<text x="100.5" y="75.1">N13</text>
<text x="143.1" y="75.1">R14</text>
<text x="143.1" y="76.5">R15</text>
<text x="183.3" y="73.8">GND</text>
<text x="55.7" y="80.7">6.3V</text>
<text x="55.7" y="82">0402_CC</text>
<text x="63.9" y="82">0402_CC</text>
<text x="63.9" y="80.7">6.3V</text>
<text x="143.1" y="80.6">P13</text>
<text x="179.1" y="82">0402_CC</text>
<text x="179.1" y="80.7">6.3V</text>
<text x="187.4" y="82">0603_CC</text>
<text x="187.4" y="80.7">10V</text>
<text x="53" y="86.2">GND</text>
<text x="69" y="86.1">A</text>
<text x="75.9" y="86.1">C</text>
<text x="100.6" y="86.1">P12</text>
<text x="143.1" y="86.1">N12</text>
<text x="166.8" y="87.5">0402_CC</text>
<text x="166.8" y="86.2">6.3V</text>
<text x="175" y="87.5">0603_CC</text>
<text x="175" y="86.2">10V</text>
<text x="184.6" y="86.2">GND</text>
<text x="69" y="93">A</text>
<text x="75.9" y="93">C</text>
<text x="90" y="94.4">0402_CC</text>
<text x="90" y="93">6.3V</text>
<text x="100.4" y="94.3">M12</text>
<text x="101.2" y="95.7">A1</text>
<text x="143.1" y="95.7">U14</text>
<text x="143.1" y="94.3">U17</text>
<text x="158.6" y="95.8">GND</text>
<text x="161.3" y="93">0402_CC</text>
<text x="161.3" y="91.7">6.3V</text>
<text x="172.3" y="91.7">GND</text>
<text x="74.9" y="98.5">DNP</text>
<text x="87.2" y="98.5">GND</text>
<text x="100.5" y="101.2">C11</text>
<text x="100.6" y="97.1">A17</text>
<text x="101.2" y="98.5">C3</text>
<text x="101.2" y="99.8">C7</text>
<text x="143.1" y="97.1">U1</text>
<text x="143.1" y="98.5">T14</text>
<text x="143.1" y="101.2">R16</text>
<text x="143.1" y="99.8">R17</text>
<text x="100.5" y="102.6">C15</text>
<text x="100.6" y="105.3">E11</text>
<text x="101.2" y="103.9">E8</text>
<text x="101.3" y="106.7">F6</text>
<text x="143.1" y="106.7">R3</text>
<text x="143.1" y="105.3">R5</text>
<text x="143.1" y="103.9">R7</text>
<text x="143.1" y="102.6">R11</text>
<text x="100.6" y="112.2">F10</text>
<text x="100.6" y="113.6">F11</text>
<text x="101.3" y="108.1">F7</text>
<text x="101.3" y="109.4">F8</text>
<text x="101.3" y="110.8">F9</text>
<text x="143.1" y="109.4">N3</text>
<text x="143.1" y="108.1">N5</text>
<text x="143.1" y="113.6">M9</text>
<text x="143.1" y="112.2">M10</text>
<text x="143.1" y="110.8">M11</text>
<text x="100.6" y="114.9">F12</text>
<text x="101.1" y="116.3">G3</text>
<text x="101.1" y="119">G7</text>
<text x="101.1" y="117.7">G5</text>
<text x="143.1" y="119">L7</text>
<text x="143.1" y="116.3">M7</text>
<text x="143.1" y="114.9">M8</text>
<text x="143.1" y="117.7">L12</text>
<text x="100.4" y="120.4">G12</text>
<text x="100.4" y="121.8">G15</text>
<text x="100.5" y="124.5">H12</text>
<text x="101.2" y="123.1">H7</text>
<text x="101.4" y="125.9">J5</text>
<text x="143.1" y="120.4">L3</text>
<text x="143.1" y="124.5">J12</text>
<text x="143.1" y="121.8">K12</text>
<text x="143.1" y="125.9">J7</text>
<text x="143.1" y="123.1">K7</text>
<text x="95.5" y="132.8">GND</text>
<text x="147.5" y="132.8">GND</text>
</g>
<g font-size="1.2" fill="#f00">
<text x="149.2" y="50.4">VDD_ARM_CAP</text>
<text x="149.2" y="62.7">VDD_SOC_CAP</text>
<text x="88.9" y="75.1">VDD_HIGH_IN</text>
<text x="149.2" y="75.1">VDD_HIGH_CAP</text>
<text x="149.2" y="80.5">NVCC_PLL_OUT</text>
<text x="88.9" y="86">VDD_SNVS_IN</text>
<text x="149.2" y="86">VDD_SNVS_CAP</text>
</g>
<g font-size="1.2" fill="#00f">
<text x="118.5" y="75.9">LDO_2P5</text>
<text x="118.7" y="81.4">LDO_1P1</text>
<text x="118.1" y="86.9">LDO_SNVS</text>
</g>
<text font-size="1.1" fill="#00f" x="103.8" y="130">V11.19</text>
<g font-size="1">
<text x="37.9" y="1">5</text>
<text x="92.7" y="1">4</text>
<text x="147.6" y="1">3</text>
<text x="202.5" y="1">2</text>
<text x="257.3" y="1">1</text>
<text x="9.4" y="28">D</text>
<text x="285.1" y="28">D</text>
<text x="9.4" y="79.4">C</text>
<text x="285.1" y="79.4">C</text>
<text x="9.4" y="130.9">B</text>
<text x="285.1" y="130.9">B</text>
<text x="9.4" y="182.3">A</text>
<text x="285.1" y="182.3">A</text>
<text x="37.9" y="208.2">5</text>
<text x="92.7" y="208.2">4</text>
<text x="147.6" y="208.2">3</text>
<text x="202.5" y="208.2">2</text>
<text x="257.3" y="208.2">1</text>
</g>
<text font-size="1" fill="#00f" x="118" y="64.8">LDO_ARM_SOC</text>
</svg>
